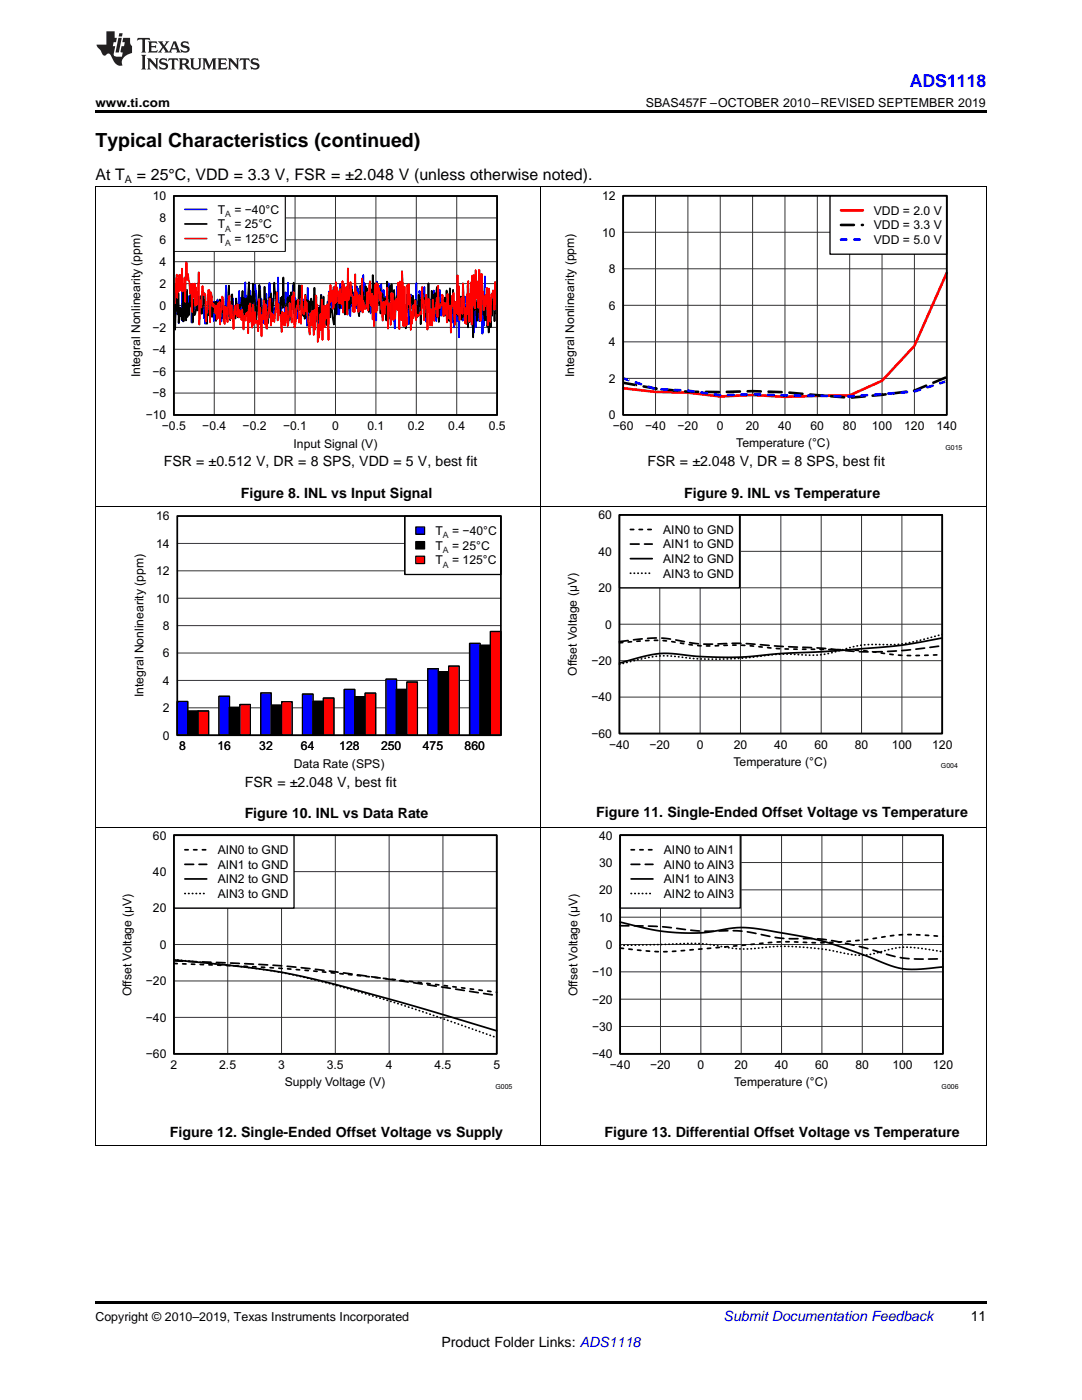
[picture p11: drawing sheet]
<svg xmlns="http://www.w3.org/2000/svg" width="216mm" height="279mm" viewBox="0 0 216 279" stroke-linecap="round" stroke-linejoin="round" font-family="sans-serif">
<path d="M19 259.7h177.8v.5h-177.8z" fill="#000"/>
<path d="M19.1 165.1v63.6M107.9 165.1v63.6M196.8 165.1v63.6M19 228.6h177.8" fill="none" stroke="#000" stroke-width=".2"/>
<path d="M34.7 166.7h64.4v43.6h-64.4z" fill="none" stroke="#000" stroke-width=".26"/>
<path d="M34.7 166.7h64.4v43.6h-64.4zM34.7 174h64.4M45.4 166.7v43.6M56.2 166.7v43.6M66.9 166.7v43.6M77.6 166.7v43.6M88.4 166.7v43.6M34.7 195.8h64.4M34.7 188.5h64.4M34.7 181.2h64.4M34.7 203h64.4" fill="none" stroke="#333" stroke-width=".2"/>
<path d="M34.7 192.3a462.2 462.2 0 0 1 52.6 4.2l11.8 1.5" fill="none" stroke="#000" stroke-width=".35" stroke-dasharray=".7 1.1"/>
<path d="M34.7 191.8a287.9 287.9 0 0 1 36.5 2.7l27.9 4.2" fill="none" stroke="#000" stroke-width=".35" stroke-dasharray="1.7 1.1"/>
<path d="M34.7 191.6l2.9 .3a156.1 156.1 0 0 1 29.3 4.6l15.4 4.2 16.8 5" fill="none" stroke="#000" stroke-width=".35"/>
<path d="M34.7 191.5l2.9 .3a150.8 150.8 0 0 1 29.3 4.8l4.3 1.2a427.1 427.1 0 0 1 27.9 9.3" fill="none" stroke="#000" stroke-width=".35" stroke-dasharray=".1 .7"/>
<path d="M34.7 166.7h24v14.5h-24z" fill="#fff"/>
<path d="M34.7 166.7h24v14.5h-24zM123.7 166.7h64.5v43.6h-64.5z" fill="none" stroke="#000" stroke-width=".26"/>
<path d="M36.9 169.6h4.4M123.7 189.2a51.6 51.6 0 0 0 16.1 .2l5.7-.5a90 90 0 0 1 15.3-.8 86.8 86.8 0 0 0 17.7-1.4 59.4 59.4 0 0 1 9.7 .2" fill="none" stroke="#000" stroke-width=".35" stroke-dasharray=".7 1.1"/>
<path d="M36.9 172.5h4.4M123.7 184.7a84.4 84.4 0 0 1 15.3 1.1l2.5 .1a34.1 34.1 0 0 1 12.8 1.1 55.8 55.8 0 0 0 8.9 .4 84.9 84.9 0 0 1 15.3 3.5 43.3 43.3 0 0 0 9.7 .5" fill="none" stroke="#000" stroke-width=".35" stroke-dasharray="1.7 1.1"/>
<path d="M34.7 166.7h64.4v43.6h-64.4zM36.9 175.4h4.4M123.7 184a46.3 46.3 0 0 0 16.9 2.1l1.7-.2a23.5 23.5 0 0 1 12 0 76.4 76.4 0 0 1 21.8 6.2 15.4 15.4 0 0 0 9.4 1.1l2.7-.2" fill="none" stroke="#000" stroke-width=".35"/>
<path d="M36.9 178.3h4.4M123.7 188.7l8.9-.2a42.5 42.5 0 0 1 13.7 .8 42.2 42.2 0 0 0 8.8-.4 60.7 60.7 0 0 1 14.5 1.6 13.5 13.5 0 0 0 7.3-.9 17.1 17.1 0 0 1 8.6-.1l2.7 .4" fill="none" stroke="#000" stroke-width=".35" stroke-dasharray=".1 .7"/>
<g fill="none" stroke="#333" stroke-width=".2">
<path d="M123.7 166.7h64.5v43.6h-64.5zM123.7 177.6h64.5M123.7 172.1h64.5M131.8 166.7v43.6M139.8 166.7v43.6M147.9 166.7v43.6M155.9 166.7v43.6M164 166.7v43.6M172.1 166.7v43.6M180.1 166.7v43.6M123.7 199.4h64.5M123.7 194h64.5"/>
<path d="M123.7 188.5h64.5M123.7 183h64.5M123.7 204.9h64.5"/>
</g>
<path d="M123.7 166.7h24v14.5h-24z" fill="#fff"/>
<path d="M123.7 166.7h24v14.5h-24z" fill="none" stroke="#000" stroke-width=".26"/>
<path d="M125.9 169.6h4.4" fill="none" stroke="#000" stroke-width=".35" stroke-dasharray=".7 1.1"/>
<path d="M125.9 172.5h4.4" fill="none" stroke="#000" stroke-width=".35" stroke-dasharray="1.7 1.1"/>
<path d="M123.7 166.7h64.5v43.6h-64.5zM125.9 175.4h4.4" fill="none" stroke="#000" stroke-width=".35"/>
<path d="M125.9 178.3h4.4" fill="none" stroke="#000" stroke-width=".35" stroke-dasharray=".1 .7"/>
<path d="M19.1 101.2v63.9M107.9 101.2v63.9M196.8 101.2v63.9M19 165h177.8" fill="none" stroke="#000" stroke-width=".2"/>
<path d="M35.4 140h2.1v6.7h-2.1z" fill="#00f"/>
<path d="M35.4 140h2.1v6.7h-2.1zM37.5 141.9h2v4.8h-2z" fill="none" stroke="#000" stroke-width=".26"/>
<path d="M37.5 141.9h2v4.8h-2z" fill="#000"/>
<path d="M39.5 141.9h2.1v4.8h-2.1z" fill="#f00"/>
<path d="M39.5 141.9h2.1v4.8h-2.1z" fill="none" stroke="#000" stroke-width=".26"/>
<path d="M43.7 139h2.1v7.7h-2.1z" fill="#00f"/>
<path d="M43.7 139h2.1v7.7h-2.1zM45.8 141.2h2.1v5.5h-2.1z" fill="none" stroke="#000" stroke-width=".26"/>
<path d="M45.8 141.2h2.1v5.5h-2.1z" fill="#000"/>
<path d="M47.9 140.6h2.1v6.1h-2.1z" fill="#f00"/>
<path d="M47.9 140.6h2.1v6.1h-2.1z" fill="none" stroke="#000" stroke-width=".26"/>
<path d="M52 138.3h2.1v8.4h-2.1z" fill="#00f"/>
<path d="M52 138.3h2.1v8.4h-2.1zM54.1 140.7h2.1v6h-2.1z" fill="none" stroke="#000" stroke-width=".26"/>
<path d="M54.1 140.7h2.1v6h-2.1z" fill="#000"/>
<path d="M56.2 140.1h2.1v6.6h-2.1z" fill="#f00"/>
<path d="M56.2 140.1h2.1v6.6h-2.1z" fill="none" stroke="#000" stroke-width=".26"/>
<path d="M60.4 138.5h2.1v8.2h-2.1z" fill="#00f"/>
<path d="M60.4 138.5h2.1v8.2h-2.1zM62.5 140h2v6.7h-2z" fill="none" stroke="#000" stroke-width=".26"/>
<path d="M62.5 140h2v6.7h-2z" fill="#000"/>
<path d="M64.5 139.3h2.1v7.4h-2.1z" fill="#f00"/>
<path d="M64.5 139.3h2.1v7.4h-2.1z" fill="none" stroke="#000" stroke-width=".26"/>
<path d="M68.7 137.6h2.1v9.1h-2.1z" fill="#00f"/>
<path d="M68.7 137.6h2.1v9.1h-2.1zM70.8 139h2.1v7.7h-2.1z" fill="none" stroke="#000" stroke-width=".26"/>
<path d="M70.8 139h2.1v7.7h-2.1z" fill="#000"/>
<path d="M72.9 138.3h2.1v8.4h-2.1z" fill="#f00"/>
<path d="M72.9 138.3h2.1v8.4h-2.1z" fill="none" stroke="#000" stroke-width=".26"/>
<path d="M77 135.5h2.1v11.2h-2.1z" fill="#00f"/>
<path d="M77 135.5h2.1v11.2h-2.1zM79.1 137.6h2.1v9.1h-2.1z" fill="none" stroke="#000" stroke-width=".26"/>
<path d="M79.1 137.6h2.1v9.1h-2.1z" fill="#000"/>
<path d="M81.2 136.1h2.1v10.6h-2.1z" fill="#f00"/>
<path d="M81.2 136.1h2.1v10.6h-2.1z" fill="none" stroke="#000" stroke-width=".26"/>
<path d="M85.4 133.4h2v13.3h-2z" fill="#00f"/>
<path d="M85.4 133.4h2v13.3h-2zM87.4 134h2.1v12.7h-2.1z" fill="none" stroke="#000" stroke-width=".26"/>
<path d="M87.4 134h2.1v12.7h-2.1z" fill="#000"/>
<path d="M89.5 133h2.1v13.7h-2.1z" fill="#f00"/>
<path d="M89.5 133h2.1v13.7h-2.1z" fill="none" stroke="#000" stroke-width=".26"/>
<path d="M93.7 128.4h2.1v18.3h-2.1z" fill="#00f"/>
<path d="M93.7 128.4h2.1v18.3h-2.1zM95.8 128.8h2.1v17.9h-2.1z" fill="none" stroke="#000" stroke-width=".26"/>
<path d="M95.8 128.8h2.1v17.9h-2.1z" fill="#000"/>
<path d="M97.9 126h2v20.7h-2z" fill="#f00"/>
<path d="M97.9 126h2v20.7h-2z" fill="none" stroke="#000" stroke-width=".26"/>
<path d="M35.4 119.4h64.5M35.4 113.9h64.5M35.4 108.5h64.5M35.4 103h64.5M35.4 135.8h64.5M35.4 130.3h64.5M35.4 124.9h64.5M35.4 146.7h64.5M35.4 141.3h64.5" fill="none" stroke="#333" stroke-width=".2"/>
<path d="M35.4 140h2.1v6.7h-2.1z" fill="#00f"/>
<path d="M35.4 140h2.1v6.7h-2.1zM37.5 141.9h2v4.8h-2z" fill="none" stroke="#000" stroke-width=".26"/>
<path d="M37.5 141.9h2v4.8h-2z" fill="#000"/>
<path d="M39.5 141.9h2.1v4.8h-2.1z" fill="#f00"/>
<path d="M39.5 141.9h2.1v4.8h-2.1z" fill="none" stroke="#000" stroke-width=".26"/>
<path d="M43.7 139h2.1v7.7h-2.1z" fill="#00f"/>
<path d="M43.7 139h2.1v7.7h-2.1zM45.8 141.2h2.1v5.5h-2.1z" fill="none" stroke="#000" stroke-width=".26"/>
<path d="M45.8 141.2h2.1v5.5h-2.1z" fill="#000"/>
<path d="M47.9 140.6h2.1v6.1h-2.1z" fill="#f00"/>
<path d="M47.9 140.6h2.1v6.1h-2.1z" fill="none" stroke="#000" stroke-width=".26"/>
<path d="M52 138.3h2.1v8.4h-2.1z" fill="#00f"/>
<path d="M52 138.3h2.1v8.4h-2.1zM54.1 140.7h2.1v6h-2.1z" fill="none" stroke="#000" stroke-width=".26"/>
<path d="M54.1 140.7h2.1v6h-2.1z" fill="#000"/>
<path d="M56.2 140.1h2.1v6.6h-2.1z" fill="#f00"/>
<path d="M56.2 140.1h2.1v6.6h-2.1z" fill="none" stroke="#000" stroke-width=".26"/>
<path d="M60.4 138.5h2.1v8.2h-2.1z" fill="#00f"/>
<path d="M60.4 138.5h2.1v8.2h-2.1zM62.5 140h2v6.7h-2z" fill="none" stroke="#000" stroke-width=".26"/>
<path d="M62.5 140h2v6.7h-2z" fill="#000"/>
<path d="M64.5 139.3h2.1v7.4h-2.1z" fill="#f00"/>
<path d="M64.5 139.3h2.1v7.4h-2.1z" fill="none" stroke="#000" stroke-width=".26"/>
<path d="M68.7 137.6h2.1v9.1h-2.1z" fill="#00f"/>
<path d="M68.7 137.6h2.1v9.1h-2.1zM70.8 139h2.1v7.7h-2.1z" fill="none" stroke="#000" stroke-width=".26"/>
<path d="M70.8 139h2.1v7.7h-2.1z" fill="#000"/>
<path d="M72.9 138.3h2.1v8.4h-2.1z" fill="#f00"/>
<path d="M72.9 138.3h2.1v8.4h-2.1z" fill="none" stroke="#000" stroke-width=".26"/>
<path d="M77 135.5h2.1v11.2h-2.1z" fill="#00f"/>
<path d="M77 135.5h2.1v11.2h-2.1zM79.1 137.6h2.1v9.1h-2.1z" fill="none" stroke="#000" stroke-width=".26"/>
<path d="M79.1 137.6h2.1v9.1h-2.1z" fill="#000"/>
<path d="M81.2 136.1h2.1v10.6h-2.1z" fill="#f00"/>
<path d="M81.2 136.1h2.1v10.6h-2.1z" fill="none" stroke="#000" stroke-width=".26"/>
<path d="M85.4 133.4h2v13.3h-2z" fill="#00f"/>
<path d="M85.4 133.4h2v13.3h-2zM87.4 134h2.1v12.7h-2.1z" fill="none" stroke="#000" stroke-width=".26"/>
<path d="M87.4 134h2.1v12.7h-2.1z" fill="#000"/>
<path d="M89.5 133h2.1v13.7h-2.1z" fill="#f00"/>
<path d="M89.5 133h2.1v13.7h-2.1z" fill="none" stroke="#000" stroke-width=".26"/>
<path d="M93.7 128.4h2.1v18.3h-2.1z" fill="#00f"/>
<path d="M93.7 128.4h2.1v18.3h-2.1zM95.8 128.8h2.1v17.9h-2.1z" fill="none" stroke="#000" stroke-width=".26"/>
<path d="M95.8 128.8h2.1v17.9h-2.1z" fill="#000"/>
<path d="M97.9 126h2v20.7h-2z" fill="#f00"/>
<path d="M97.9 126h2v20.7h-2z" fill="none" stroke="#000" stroke-width=".26"/>
<path d="M80.8 103h19.1v11.7h-19.1z" fill="#fff"/>
<path d="M80.8 103h19.1v11.7h-19.1z" fill="none" stroke="#000" stroke-width=".29"/>
<path d="M83 105.2h1.7v1.4h-1.7z" fill="#00f"/>
<path d="M83 105.2h1.7v1.4h-1.7zM83 108.1h1.7v1.4h-1.7z" fill="none" stroke="#000" stroke-width=".26"/>
<path d="M83 108.1h1.7v1.4h-1.7z" fill="#000"/>
<path d="M83 111h1.7v1.5h-1.7z" fill="#f00"/>
<path d="M83 111h1.7v1.5h-1.7zM123.6 102.8h64.4v43.6h-64.4z" fill="none" stroke="#000" stroke-width=".26"/>
<path d="M35.4 103h64.5v43.7h-64.5zM188 127.3a114.2 114.2 0 0 1-19.3 2.4l-4.8 .4a183.1 183.1 0 0 0-16.1 1 89.7 89.7 0 0 1-14.5-.7 30.5 30.5 0 0 0-9.2 1.8l-.5 .1" fill="none" stroke="#000" stroke-width=".35"/>
<g fill="none" stroke="#333" stroke-width=".2">
<path d="M123.6 102.8h64.4v43.6h-64.4zM123.6 117.3h64.4M123.6 110h64.4M131.7 102.8v43.6M139.7 102.8v43.6M147.8 102.8v43.6M155.8 102.8v43.6M163.9 102.8v43.6M171.9 102.8v43.6M180 102.8v43.6M123.6 139.1h64.4M123.6 131.9h64.4"/>
<path d="M123.6 124.6h64.4"/>
</g>
<path d="M123.6 128.3a38.1 38.1 0 0 1 13.7 .3 49.7 49.7 0 0 0 9.7 .1l.8 .1a108.7 108.7 0 0 0 13.6 .8 96.8 96.8 0 0 1 17.8 1.1l3.4 .1 5.4-.1" fill="none" stroke="#000" stroke-width=".35" stroke-dasharray=".7 1.1"/>
<path d="M123.6 128l1.8-.2a25.8 25.8 0 0 1 11.9 .4 44.2 44.2 0 0 0 9.7 .2l8.8 .6a182.9 182.9 0 0 1 16.1 1.1 90.9 90.9 0 0 0 16.1-1.2" fill="none" stroke="#000" stroke-width=".35" stroke-dasharray="1.7 1.1"/>
<path d="M123.6 132.6l1.8-.5a22.8 22.8 0 0 1 11.9-.8 76.7 76.7 0 0 0 17.7-.7h3.2a22.1 22.1 0 0 0 11.3-1.3 24.5 24.5 0 0 1 8-.6 41.9 41.9 0 0 0 10.5-2.1" fill="none" stroke="#000" stroke-width=".35" stroke-dasharray=".1 .7"/>
<path d="M123.6 102.8h24v14.5h-24z" fill="#fff"/>
<path d="M34.7 39.1h64.5v43.7h-64.5zM123.6 102.8h24v14.5h-24z" fill="none" stroke="#000" stroke-width=".26"/>
<path d="M125.8 105.7h4.3" fill="none" stroke="#000" stroke-width=".35" stroke-dasharray=".7 1.1"/>
<path d="M125.8 108.6h4.3" fill="none" stroke="#000" stroke-width=".35" stroke-dasharray="1.7 1.1"/>
<path d="M99.2 61.5l-.1 1.1-.2-.1-.1-2.3-.1 3.9-.4-5.7-.1 4.6-.2-1.4-.1 3.7-.3-5.8-.1 6.9-.1-4.8-.1 3.6-.2-4.7-.1 3.4-.1-2.7-.2 2.8-.1-1.2h-.1l-.3-5.9-.1 5-.3-.9-.1 2.5-.1-4.4-.2 3.1-.1-2-.1 3.8-.3-4-.1-.1-.1 1.9-.2-.2-.1 5.7-.2-7.1-.2 3.9-.1-3.9-.3 4.1-.1-.9-.1 1.9-.1-4.7-.2 3.8-.1-3h-.1l-.3 1.4-.1-1.9-.2 2.4-.1-2.2-.1 2.7-.1-4.6-.3 3.2-.1-2.2-.2 2.9-.2-2.7-.3 2.4-.1-2.1-.1 2.3-.3-5.2-.1 2.9-.3-.5-.1 2.5-.1-5.2-.2 6.6-.2-5.3-.2 4.4-.1-5.2-.1 4.8-.3-3.4-.2 3.4-.2-3-.1 .6h-.1l-.1 .3-.2-.2-.2 3.8-.4-7-.3 3.3-.1-2.1-.1 2.9-.3-2.6-.1 .5-.2-1.3-.1 4.4-.1 .2-.1-.1-.2-.9-.1-5.1-.1 5.4-.2-1.8-.1 .8-.1-.3-.3 2.6-.1-3.8-.1 2.1-.2-2.7-.2 .9-.2 5-.1-5-.1 1.4-.1-2.3-.3 4.4-.1-2.3-.2 .9-.1-2-.1 .2-.1 3-.3-4-.1 1.7-.2-1.3-.1 .2-.3 2.3-.2-4.7-.1 4.3-.2-.1-.1 1.1-.1 3-.5-7.2-.3 4.2-.1-2-.2 3.1-.2-7.1-.2 5.4-.1-2.8-.2 .1-.3 2-.3-3.3-.1 5.4-.4-6.6-.1 2-.1-1.7-.2 3.1-.1-1-.1 .5-.1-.2-.2-3.2-.1 7.8-.3-4.5-.2 1.3-.3-2.1-.1-.1-.3 4-.1-5-.1 3.1-.2-2.2-.1 .6-.1-.2-.1 2.7-.2-3.1-.1-.2-.1 2-.2-3.8-.1 3-.1-4.6-.2 5.4-.1-2.5-.1 .3-.1-.2-.2 .4-.1 4-.4-4.8-.1 4.1-.1-4.5-.2 3.7-.1-1.4-.1 1-.2-2.1-.1 2.6-.1-.2-.3-3.7-.2 6.1-.7-4.8-.1 2.9-.1 .1-.2-.7-.1 1.5-.3-4.3-.2 2.8-.1-1.3-.2 2.2-.1-4.8-.3 6.1-.2-4.7-.3 4.7-.2-3.5-.3 .6-.1-2.6-.4 4.3-.4-1.9-.1-1.6-.2 4.6-.2-2.5-.3 4.6-.4-3-.1 .4-.1-.6-.2 1.7-.2-4.5-.1 3.9-.2-1.6-.1 3.8-.4-3.4-.1 2.7-.1-5-.3 4h-.1l-.2-4.3-.2 5.4-.2-2.9-.1 2.3-.1-2.4-.3 .8-.1-1.1-.1 2.9-.2-6.5-.1 7.7-.1-4.8-.1 2.5-.3-3.2-.1 .3-.2 3-.1-2.7-.1 2-.2-2.3-.1 1.2-.1-1.2-.1 .7-.2-1.8-.1 4.8-.1-3.5-.2 2.9-.3-3.5-.2 2-.1-4.5-.1 4.9-.2-5-.1 4.9-.1-1.9-.1 1.9-.2-1.8-.1 3.9-.1-2.6-.2 1.3-.1-6.2-.1 5.4-.2-2.1-.1 1.2-.1-2.6-.1 4.8-.2-4.1-.1 1.9-.3-1.6-.2 3.6-.1-1.6h-.2l-.1-.8h-.1l-.2-5.1-.1 6.1-.1-2.3-.2 1.4-.1-1.2-.1 3.5-.1-1.4-.3 1.1-.3-3-.1 .9-.4-4.1a23.5 23.5 0 0 1-.5 6l-.1-3.8-.1 4.9-.2-4.2-.4 5.2-.4-4.9-.1 4.6-.1-7-.1 6.3-.2-1.5-.2 .2-.3-1-.2-4.3-.7 6.8-.4-5.6-.1 2.1-.1-3.6-.2 6.2-.1-3.6-.1 3.6-.2-3.7-.1 3.5-.1-6.3-.4 6.2-.1-3-.3 3.9-.1-3.7-.1-.2-.2 3.8-.1-5.2-.1 2-.3 1.1-.1-.4-.2 1.2-.1-.4-.1 1.7-.1-1.5-.2 .8-.1-3-.1 4-.2-1.5-.1 1.2-.2-.6-.2-4-.1 4.4-.1-2.5-.2 3.3-.2-6.9-.3 5.7-.1-1.2-.1-.2-.3 2.2-.1-2.3-.2 3-.2-2.9-.1 1-.2-2-.1 3-.1-3.5-.2 3.5-.1-2.8-.1 1.4-.1-.2-.2-1.5-.1 3.9-.1-3.9-.2 2.3-.1-2-.1-.1-.3 2.9-.1-4.3-.1 2.2-.3 .6-.1-.5-.2 1.6-.1-1.1-.1 2.8-.1-3.2-.2 2.1-.2-5-.6 4.1-.2-3.5-.1 2.6-.3-1.4-.1 1.7-.2-1.8-.5 2.7-.1-.2-.1-3-.2 4.7-.1-6.7-.1 3.4-.1-2.2-.2 .2-.2 3.8-.2-2.3-.1 2.7-.1-5.5-.2 6.1-.1-4.8-.1 3.7-.1-3.1-.2 4.4-.1-6.4-.1 6.2-.2-2.3-.1 1.5-.1-1.7-.1 .1-.2 3-.1-6-.1 4.2-.2-3.6-.1 2.8-.1-1.5-.2 5.4-.1-8-.1 7.3M123.6 102.8h64.4v43.6h-64.4zM125.8 111.5h4.3" fill="none" stroke="#000" stroke-width=".35"/>
<path d="M125.8 114.4h4.3" fill="none" stroke="#000" stroke-width=".35" stroke-dasharray=".1 .7"/>
<path d="M19.1 37.3v63.9M107.9 37.3v63.9M196.8 37.3v63.9M19 101.1h177.8" fill="none" stroke="#000" stroke-width=".2"/>
<g fill="none" stroke="#333" stroke-width=".2">
<path d="M34.7 39.1h64.5v43.7h-64.5zM42.8 39.1v43.7M50.8 39.1v43.7M58.9 39.1v43.7M66.9 39.1v43.7M75 39.1v43.7M83.1 39.1v43.7M91.1 39.1v43.7M34.7 56.6h64.5M34.7 52.2h64.5M34.7 47.9h64.5M34.7 43.5h64.5"/>
<path d="M34.7 78.4h64.5M34.7 74.1h64.5M34.7 69.7h64.5M34.7 65.3h64.5M34.7 61h64.5"/>
</g>
<path d="M96.8 55.2l-.2 8.6-.1 1.2-.1-2.7-.1 4.3-.2-5.1-.1 1.1-.1-.1-.1-2.3-.1 3.9-.4-5.7-.1 4.6-.2-1.4-.1 3.7-.2-5.8-.2 6.9-.1-4.8-.1 3.6-.1-4.7-.1 3.4-.2-2.7-.1 2.8-.1-1.2h-.1l-.3-5.9-.1 5-.3-.9-.1 2.5-.1-4.4-.1 3.1-.2-2-.1 3.8-.2-4-.1-.1-.2 1.9-.1-.2-.1 5.7-.3-7.1-.1 3.9-.1-3.9-.3 4.1-.1-.9-.1 1.9-.1-4.7-.1 3.8-.2-3h-.1l-.2 1.4-.2-1.9-.1 2.4-.1-2.2-.1 2.7-.2-4.6-.2 3.2-.1-2.2-.1 2.9-.3-2.7-.2 2.4-.2-2.1-.1 2.3-.2-5.2-.2 2.9-.2-.5-.1 2.5-.1-5.2-.2 6.6-.2-5.3-.1 4.4-.2-5.2-.1 4.8-.2-3.4-.3 3.4-.1-3-.1 .6h-.1l-.2 .3-.1-.2-.2 3.8-.4-7-.3 3.3-.1-2.1-.1 2.9-.3-2.6-.1 .5-.1-1.3-.1 4.4-.1 .2-.2-.1-.1-.9-.1-5.1-.1 5.4-.2-1.8-.1 .8-.1-.3-.3 2.6-.1-3.8-.1 2.1-.1-2.7-.3 .9-.1 5-.1-5-.1 1.4-.2-2.3-.2 4.4-.1-2.3-.2 .9-.1-2-.1 .2-.1 3-.3-4-.1 1.7-.1-1.3-.1 .2-.3 2.3-.2-4.7-.2 4.3-.1-.1-.2 4.1-.5-7.2-.3 4.2-.1-2-.1 3.1-.3-7.1-.1 5.4-.1-2.8-.3 .1-.2 2-.2-3.3-.2 5.4-.3-6.6-.2 2-.1-1.7-.1 3.1-.1-1-.2 .5-.1-.2-.1-3.2-.1 7.8-.3-4.5-.2 1.3-.3-2.1-.1-.1-.2 4-.2-5-.1 3.1-.1-2.2-.1 .6-.1-.2-.2 2.7-.1-3.1-.1-.2-.1 2-.2-3.8-.1 3-.1-4.6-.1 5.4-.2-2.5-.1 .3-.1-.2-.1 .4-.2 4-.3-4.8-.1 4.1-.2-4.5-.1 3.7-.1-1.4-.1 1-.2-2.1-.1 2.6-.1-.2-.3-3.7-.2 6.1-.6-4.8-.1 2.9-.2 .1-.1-.7-.1 1.5-.3-4.3-.2 2.8-.1-1.3-.1 2.2-.2-4.8-.2 6.1-.3-4.7-.2 4.7-.3-3.5-.2 .6-.1-2.6-.4 4.3-.5-3.5-.1 4.6-.3-2.5-.2 4.6-.4-3-.1 .4-.1-.6-.1 1.7-.3-4.5-.1 3.9-.1-1.6-.2 3.8-.3-3.4-.2 2.7-.1-5-.2 4h-.1l-.2-4.3-.2 5.4-.1-2.9-.2 2.3-.1-2.4-.2 .8-.2-1.1-.1 2.9-.1-6.5-.1 7.7-.1-4.8-.2 2.5-.2-3.2-.1 .3-.2 3-.1-2.7-.1 2-.1-2.3-.2 1.2-.1-1.2-.1 .7-.1-1.8-.1 4.8-.2-3.5-.1 2.9-.4-3.5-.1 2-.1-4.5-.1 4.9-.2-5-.1 4.9-.1-1.9-.1 1.9-.2-1.8-.1 3.9-.1-2.6-.1 1.3-.1-6.2-.2 5.4-.1-2.1-.1 1.2-.1-2.6-.2 4.8-.1-4.1-.1 1.9-.3-1.6-.2 3.6-.1-1.6h-.1l-.2-.8h-.1l-.1-5.1-.1 6.1-.2-2.3-.1 1.4-.1-1.2-.1 3.5-.2-1.4-.2 1.1-.1-.6-.1-2.4-.2 .9-.3-4.1-.4 5.8-.1 .2-.2-3.8-.1 4.9-.1-4.2-.4 5.2-.3-4.9-.2 4.6-.1-7-.1 6.3-.1-1.5-.3 .2-.2-1-.3-4.3-.6 6.8-.4-5.6-.1 2.1-.1-3.6-.1 6.2-.2-3.6-.1 3.6-.1-3.7-.1 3.5-.1-6.3-.4 6.2-.1-3-.3 3.9-.1-3.7-.1-.2-.2 3.8-.1-5.2-.2 2.7-.1 .4-.2-.4-.1 1.2-.1-.4-.1 1.7-.2-1.5-.1 .8-.1-3-.1 4-.2-1.5-.1 1.2-.2-.6-.2-4-.1 4.4-.1-2.5-.1 3.3-.3-6.9-.2 5.7-.3-1.4-.2 2.2-.1-2.3-.2 3-.2-2.9-.1 1-.1-2-.2 3-.1-3.5-.1 3.5-.1-2.8-.2 1.4-.2-1.7-.1 3.9-.2-3.9-.1 2.3-.1-2-.1-.1-.3 2.9-.1-4.3-.1 2.2-.3 .6-.1-.5-.1 1.6-.1-1.1-.2 2.8-.1-3.2-.1 2.1-.2-5-.5 4.1-.3-3.5-.1 2.6-.3-1.4-.1 1.7-.1-1.8-.5 2.7-.1-.2-.1-3-.2 4.7-.1-6.7-.1 3.4-.1-2.2-.2 .2-.2 3.8-.1-2.3-.2 2.7-.1-5.5-.1 6.1-.1-4.8-.1 3.7-.2-3.1-.1 4.4-.1-6.4-.1 6.2-.2-2.3-.1 1.5-.1-1.7-.1 .1-.2 3-.1-6-.1 4.2-.1-3.6-.1 2.8-.2-1.5-.1 5.4-.1-8-.1 5.5" fill="none" stroke="#00f" stroke-width=".35"/>
<path d="M34.7 59l.1 1.6 .2-3.8 .1 .3 .1-2.3 .2 4.7 .1-3.8 .1 2.5 .2-3.4 .1 2.9 .1-2.8 .2 3.1 .1-4.4 .1 4.6 .3-1 .1-1.8 .2 4.9 .1-7.9h.1l.2 3.5 .1-1.2 .4 3.9 .3-1.9 .1 5.6 .1-5.7 .2 2.7h.1l.2-2.7 .1 4.4 .1-3.6 .1 3.4 .2-2.5 .1-.1 .2-3.9 .1 10.5 .1-4.9 .3 1.5 .1-4.1 .1-.2 .2 1.5 .1 .3 .2-.3 .1 .3 .1 5.3 .2-2.2 .1 .3 .1-4.4h.3l.1 6.4 .2-6 .4 2.9 .1-.6 .4 1.9 .1-1.6 .2 2.8 .2-3.2 .2 3 .1-3.3 .1 4.6 .4-5.6 .3 .8 .1 4.4 .2 .3 .1-3.5 .1 .5 .2-.2 .1 2.8 .1-3.8 .3-1.5 .1 4.6 .2-.1 .1-2.6 .4 4.8 .3-4.7 .1 1.6 .1-.1 .2 .6 .1-2.4 .3 2.7 .1-1.5 .4 2 .1-2.1 .3 4 .1-2.3 .2-.5 .1 1 .1-1.5 .2 .5 .1-.7 .1 4.2 .2-5.5 .1 3.3 .1-3.8 .4 4.9 .2-4.6 .1 4 .3-2.5 .1 2.1 .1-.4h.2l.2 2.1 .2-6.4 .1 5 .1-3.3 .3 5.7 .1-4.3 .2 1 .1-3.8 .3 4.8 .1-4.1 .1 4.8 .2 .1 .5-6 .3 5.4 .1-2.5 .1 1.6 .2-1.3 .2 1.4 .6-5.9 .1 5.7 .1-3.4 .2 2.2 .2 .2 .3 3.3 .1-4.1 .3 2.7 .1-2.5 .2 2.5 .2-3.6 .3 3.8 .4-4.7 .1 2.6 .2-.7 .1 2.1 .1-5.3 .2 2 .1-2.8 .1 7.1 .3-1.1 .1-2.7 .4-1.8 .2 4.6 .1-1.5 .3 1.7 .1-7.7 .1 4.7 .2 .7 .1 .4 .1-.1 .2-3.7 .1 3.2 .1-1.8 .7 6.5 .1-4.3 .3 2.5 .1-3 .3 4.9 .1-5 .2 3.9 .1-6.9 .1 4 .2-2.1 .1 7.4 .1-3.4 .2 2.6 .2-4.7 .2 3.2 .1-6.1 .1 8 .2-6.7 .2 4.2 .2-4.3 .1 2.6 .3-2.9 .2 7.1 .2-9.5 .1 2.1 .1-3.6 .2 3.4 .2-2.2 .2 3.6 .1-.4 .1-4 .2 3.3 .1-4.2 .1 4 .2-2.9 .1 1.2 .1-.3 .2 2.2 .1-2.8 .1 2.8 .2-1.8 .1 2 .1-4.6 .2 6.3 .1-5.6 .3 3.1 .2-2.7 .2 5.6 .1-9.2 .1 6.3 .2-1.3 .1 .4 .1-2.7 .2 2.1 .2 .8 .2 3 .1-3 .1 3.1 .2-7.6 .1 6.2 .1-2.6 .4 3.9 .2-3.4 .1 2.9 .1-2.2 .2 2.4 .1-6.3 .1 6.8 .2-2.4 .3 1.6 .1 .1 .1-.3 .3-3.1 .1 3.6 .4-5.8 .2 4.5 .1 .5 .1-2.5 .1 5.1 .2-4.6 .1 6 .3-8.3 .1 5.5 .2-5.8 .1 5.5 .1-5.2 .2 1.5 .1-.7 .1 2.4 .2-1.7 .1 3.3 .3 2.4 .1-3.8 .1 2.3 .2 .2 .1-2.5 .1-.1 .2 .7 .1-3.4 .1 8.2 .2-5 .1-.1 .1 .1 .2 4.2 .1-6.3 .1 1.7 .2-1.7 .1 5.4 .1-3.8 .2 3.5 .1-3.7 .3-.3 .1 2.3 .1-5.5 .3 9.3 .1-9.5 .3 7.7 .1-9.8 .3 11 .1-7.7 .2-.2 .1 7.9 .1-2.7 .2 2.5 .1-8 .1 3.7 .2-3.9 .1 4.2 .1-2 .2 6.9 .1-3.6 .1 2.4 .2-3.6 .1 2.5 .1-2.7h.2l.1-.8 .1 3.9 .2-1.1 .1 .3h.1l.2-.3 .1 .1 .3-.6 .1 .4 .1-5.4 .2 3.2 .1-.6 .1 4 .4-5.1 .2 1 .1 6 .3-6.1 .1 .2 .1 5 .2-3.2 .2 3.3 .2-5.2 .2 4.3 .2-2.5h.1l.1-.4 .2-1.7 .1 3.8 .1-6.3 .2 4.4 .1-.3 .1 .3 .2-.6 .1 .2 .1-2.2 .2 .2 .1 4.1 .1-2.7 .2 2.2 .2-2.1 .2 3.9 .1-5.8 .4 5 .1-2.6 .2 5.4 .2-7.4 .2 2.1 .1-2.7 .3 6.5 .1-4.7 .3 2.3 .1-7.6 .1 7.9 .2-5.7 .1 6.8 .1-1.7 .2 .2 .1-3 .1 3.3 .2-6.2 .4 8 .1-3 .1 3.2 .2-6 .1 4 .1-6.6 .2 8.1 .1-5.6 .1 2.8 .2-5.1 .1 8.5 .1-9.8 .2 6.1 .1-6.2 .3 6.6 .1-7.6 .1 5.7 .2-3.5 .2 5.3 .2-7.5h.1l.1 10.2 .2-.3 .1-9.2 .1 5 .2-1.4 .1 3.7 .1-2.8 .2 2 .1-2.3 .1 1.9 .2-3.3 .1 7.5 .3-7.3 .2 6.6 .3-5.5 .1 .6 .2-1.4 .2 3.9 .2-5.5 .1 4.4 .1-3.7 .2 8.8v-1.9" fill="none" stroke="#f00" stroke-width=".35"/>
<path d="M34.7 39.1h22.2v11.1h-22.2z" fill="#fff"/>
<path d="M34.7 39.1h22.2v11.1h-22.2z" fill="none" stroke="#000" stroke-width=".2"/>
<path d="M36.9 41.8h4.4" fill="none" stroke="#00f" stroke-width=".35"/>
<path d="M34.7 39.1h64.5v43.7h-64.5zM36.9 44.7h4.4" fill="none" stroke="#000" stroke-width=".35"/>
<path d="M36.9 47.6h4.4" fill="none" stroke="#f00" stroke-width=".35"/>
<path d="M124.3 39.1h64.6v43.7h-64.6z" fill="none" stroke="#000" stroke-width=".26"/>
<g fill="none" stroke="#333" stroke-width=".2">
<path d="M124.3 39.1v43.7h64.6M130.8 39.1v43.7M137.3 39.1v43.7M143.7 39.1v43.7M150.2 39.1v43.7M156.6 39.1v43.7M163.1 39.1v43.7M169.5 39.1v43.7M176 39.1v43.7M182.5 39.1v43.7M124.3 53.6h64.6M124.3 46.4h64.6"/>
<path d="M124.3 75.5h64.6M124.3 68.2h64.6M124.3 60.9h64.6"/>
</g>
<path d="M188.9 54.5l-6.4 14.5-6.5 7-6.5 2.9-12.9 .3-6.4-.4-6.5 .3-6.4-.7-6.5-.2-6.5-.7" fill="none" stroke="#f00" stroke-width=".52"/>
<path d="M124.3 76.1v.6l2.5 .4 .1-.5-2.5-.5-.1 .3zM126.9 76.6l.2 .3-.3 .2zM128.3 76.9h.2l-.1 .5-.2-.2zM128.5 76.9l2.3 .4v.5l-2.4-.4zM130.8 77.3l.3 .3-.3 .2zM130.8 77.3h.2v.5h-.2zM131 77.3l.2 .3-.2 .2zM132.4 77.5h.2l-.1 .5-.2-.2zM132.6 77.5l2.6 .2-.1 .5-2.6-.2zM135.2 77.7l.2 .3-.3 .2zM136.5 77.9h.2v.5l-.2-.2zM136.7 77.9h.6v.5h-.6zM137.3 77.9l.2 .3-.3 .2zM137.3 77.9h2v.6l-2-.1zM139.3 77.9l.3 .3-.3 .3zM140.7 78h.2v.5l-.3-.2zM140.9 78h2.6v.5h-2.6zM143.5 78l.2 .2-.2 .3zM144.9 78l.1-.1v.6l-.2-.2zM145 77.9h2.6v.5l-2.6 .1zM147.6 77.9l.3 .2-.3 .3zM149 77.9l.2-.1v.6l-.2-.2zM149.2 77.8h1v.5l-1 .1zM150.2 77.8l.2 .3-.2 .2zM150.2 77.8l1.6 .1v.5l-1.6-.1zM151.8 77.9l.2 .2-.2 .3zM153.2 78l.2-.1v.5l-.3-.1zM153.4 77.9l2.6 .1-.1 .5-2.5-.1zM156 78l.2 .3-.3 .2zM157.3 78.2l.3-.1-.1 .5-.2-.1zM157.6 78.1l2.5 .2v.6l-2.6-.3zM160.1 78.3l.3 .3-.3 .3zM161.5 78.6l.2-.1v.5l-.3-.2zM161.7 78.5l1.4 .1v.5l-1.4-.1zM163.1 78.6l.2 .3-.2 .2zM163.1 78.6l1.2 .1-.1 .5-1.1-.1zM164.3 78.7l.2 .3-.3 .2zM165.6 78.9l.3-.1-.1 .5-.2-.1zM165.9 78.8l2.5 .2v.5l-2.6-.2zM168.4 79l.3 .3-.3 .2zM169.8 79.2l.2-.1v.5l-.2-.2zM170 79.1l2.5-.3 .1 .6-2.6 .2zM172.5 78.8l.3 .3-.2 .3zM174 78.8l.1-.1 .1 .5-.3-.1zM174.1 78.7l1.9-.2v.6l-1.8 .1zM176 78.5l.3 .3-.3 .3zM176 78.5l.7-.1v.6l-.7 .1zM176.7 78.4l.3 .3-.3 .3zM178.1 78.3l.1-.1 .1 .6-.3-.2zM178.2 78.2l2.6-.3 .1 .5-2.6 .4zM180.8 77.9l.3 .2-.2 .3zM182.2 77.8l.2-.1v.5l-.2-.1zM182.4 77.7l.2 .5h-.2zM182.4 77.7l.3 .2-.2 .3zM182.4 77.7l2.3-1 .2 .5-2.3 1zM184.7 76.7l.3 .2-.1 .3zM186.1 76.2l.1-.1 .2 .5-.4-.1zM186.2 76.1l2.3-1 .2 .5-2.3 1zM188.5 75.1l.4 .2-.2 .3z" fill="#000"/>
<path d="M124.3 75.3v.5l1 .3 .2-.5-1.1-.3-.1 .2zM188.6 75.9l.1 .5 .2-.3zM125.5 75.6l.1 .3-.3 .2zM126.7 76.2l.3-.1-.2 .5-.2-.2zM127 76.1l1 .3-.2 .5-1-.3zM128 76.4l.2 .4-.4 .1zM129.2 77l.3-.1-.2 .5-.1-.2zM129.5 76.9l1 .4-.1 .5-1.1-.4zM130.5 77.3l.2 .3-.3 .2zM131.8 77.5l.2-.1v.5l-.2-.1zM132 77.4l1.1 .1v.5l-1.1-.1zM133.1 77.5l.2 .3-.2 .2zM134.5 77.6h.2v.5l-.3-.2zM134.7 77.6h1.1l-.1 .5h-1zM135.8 77.6l.2 .3-.3 .2zM137.1 77.8l.3-.1-.1 .5-.2-.2zM137.4 77.7l1 .2v.5l-1.1-.2zM138.4 77.9l.3 .3-.3 .2zM139.8 78.2l.2-.1-.1 .5-.2-.2zM140 78.1l1.1 .1-.1 .5-1.1-.1zM141.1 78.2l.2 .3-.3 .2zM142.4 78.5h.2v.5l-.2-.2zM142.6 78.5l1.1 .1-.1 .5-1-.1zM143.7 78.6l.2 .3-.3 .2zM145.1 78.6h.2v.5l-.3-.2zM145.3 78.6l1-.1 .1 .6h-1.1zM146.3 78.5l.3 .3-.2 .3zM147.8 78.6l.1-.1v.5l-.2-.1zM147.9 78.5h1.1v.5h-1.1zM149 78.5l.3 .2-.3 .3zM150.4 78.5l.2-.1v.6l-.2-.2zM150.6 78.4l1.1 .1v.5h-1.1zM151.7 78.5l.2 .2-.2 .3zM153.1 78.6l.2-.1v.6l-.3-.2zM153.3 78.5l1.1 .1-.1 .5h-1zM154.4 78.6l.2 .2-.3 .3zM155.7 78.7l.2-.1v.5l-.2-.1zM155.9 78.6h.7v.6l-.7-.1zM156.6 78.6l.3 .3-.3 .3zM156.6 78.6h.4v.6h-.4zM157 78.6l.3 .3-.3 .3zM158.4 78.7h.2v.5l-.3-.2zM158.6 78.7h1.1v.5h-1.1zM159.7 78.7l.2 .2-.2 .3zM161.1 78.8l.2-.1v.5l-.3-.1zM161.3 78.7h1v.5h-1zM162.3 78.7l.3 .3-.3 .2zM163.7 78.8l.2-.1v.6l-.2-.2zM163.9 78.7l1.1 .1v.5h-1.1zM165 78.8l.3 .2-.3 .3zM166.4 78.9l.2-.1v.5l-.3-.1zM166.6 78.8h1.1v.5h-1.1zM167.7 78.8l.2 .3-.2 .2zM169.1 78.9h.2v.5l-.3-.2zM169.3 78.9h.2l.1 .5h-.3zM169.5 78.9l.3 .2-.3 .3zM169.5 78.9l.8-.1 .1 .5-.8 .1zM170.3 78.8l.3 .2-.2 .3zM171.7 78.8l.2-.1v.5l-.2-.1zM171.9 78.7l1.1-.1v.5l-1.1 .1zM173 78.6l.3 .2-.3 .3zM174.4 78.6l.2-.1v.5l-.3-.1zM174.6 78.5l1-.1 .1 .5-1.1 .1zM175.6 78.4l.3 .3-.2 .2zM177 78.4l.2-.1 .1 .5-.3-.1zM177.2 78.3l1.1-.1v.5l-1 .1zM178.3 78.2l.3 .2-.3 .3zM179.7 78.2l.2-.1v.5l-.2-.2zM179.9 78.1l1.1-.1v.5l-1.1 .1zM181 78l.2 .2-.2 .3zM182.4 77.9h.1l.1 .5-.3-.2zM182.5 77.9l1-.4 .2 .5-1.1 .4zM183.5 77.5l.3 .2-.1 .3zM184.9 77.1l.1-.1 .2 .5-.3-.1zM185 77l1-.3 .2 .5-1 .3zM186 76.7l.4 .2-.2 .3zM187.4 76.3l.1-.1 .2 .5-.3-.1zM187.5 76.2l1.1-.3 .1 .5-1 .3z" fill="#00f"/>
<path d="M165.6 39.1h23.3v11.6h-23.3z" fill="#fff"/>
<path d="M165.6 39.1h23.3v11.6h-23.3z" fill="none" stroke="#000" stroke-width=".26"/>
<path d="M167.8 42h4.4" fill="none" stroke="#f00" stroke-width=".52"/>
<path d="M167.8 44.9h4.4" fill="none" stroke="#000" stroke-width=".52" stroke-dasharray="2.6 1.6"/>
<path d="M167.8 47.8h4.4" fill="none" stroke="#00f" stroke-width=".52" stroke-dasharray="1.1 1.6"/>
<path d="M124.3 39.1h64.6v43.7h-64.6z" fill="none" stroke="#000" stroke-width=".35"/>
<path d="M19 37.2h177.8" fill="none" stroke="#000" stroke-width=".2"/>
<path d="M19 22h177.8v.5h-177.8z" fill="#000"/>
<g fill="#231f20">
<path d="M27.5 7.6l-.1 .5 .4-.2h.6v.1v2.1l-.2 .4h1l-.3-.4v-2.1l.1-.1h.5l.5 .2-.2-.5zM29.5 8.3l.2 .3v1.5l-.2 .4h1.8l.2-.6a1.04 1.04 0 0 1-1.3 .2v-.7h.6l.3 .2v-.6l-.3 .2h-.6v-.6l.8-.1 .4 .3-.2-.5zM31.5 8.3l.9 1.1-.9 1.1h.8l-.2-.2 .5-.7 .4 .7-.2 .2h1.5l-.1-.2 .1-.4h.9l.1 .4-.2 .2h1l-.3-.3-.7-1.9h-.5l-.9 2-.8-1 .9-1h-.8l.1 .3-.3 .5-.4-.6 .2-.2zM34.7 8.6l.4 1h-.7zM36.3 8.4a.63 .63 0 0 0-.2 .7 .63 .63 0 0 0 .6 .4l.6 .2 .1 .2a.75 .75 0 0 1-.7 .4 .75 .75 0 0 1-.6-.5l.1 .7 .1-.1a1.11 1.11 0 0 0 1.5-.6 1.13 1.13 0 0 0-1.2-.8l-.1-.4a1.04 1.04 0 0 1 1.2 .2l-.2-.5-.1 .1-.5-.2zM28.2 10.9l.2 .4v2.2l-.2 .4h1l-.3-.4v-2.2l.3-.4zM29.3 11.6l.3 .4v1.5l-.3 .4h.8l-.2-.4v-1.3l1.5 1.7v-1.9l.2-.4h-.7l.2 .4v.9l-1.1-1.3zM32 11.8a.62 .62 0 0 0-.2 .7 .62 .62 0 0 0 .6 .4l.6 .1 .1 .3a.76 .76 0 0 1-.7 .3 .76 .76 0 0 1-.6-.4l.1 .7 .1-.1a1.11 1.11 0 0 0 1.5-.6 1.13 1.13 0 0 0-1.2-.8l-.1-.4a1.04 1.04 0 0 1 1.2 .2l-.2-.6-.1 .1-.5-.1zM33.7 11.6l-.2 .6a.61 .61 0 0 1 .8-.3v1.6l-.2 .4h.9l-.2-.4v-1.6a.63 .63 0 0 1 .8 .3l-.2-.6zM35.6 11.6l.3 .4v1.5l-.3 .4h1l-.2-.2v-.8l.5 .2a.76 .76 0 0 0 1.2 .7l-1-1a.58 .58 0 0 0 .6-.5 .58 .58 0 0 0-.5-.6zM36.4 11.9h.1a.45 .45 0 0 1 .5 .1 .45 .45 0 0 1 .1 .5l-.7 .2zM37.9 11.6l.2 .2a2.17 2.17 0 0 0 .3 1.9 .99 .99 0 0 0 1.6-.6v-1.1l.2-.4h-.7l.2 .2a1.92 1.92 0 0 1-.2 1.8 .6 .6 0 0 1-.9-.5v-1.1l.2-.4zM40.4 11.6l.2 .4v1.5l-.2 .4h.7l-.2-.4v-1.4l.8 1.8 .8-1.8v1.4l-.2 .4h.9l-.2-.4v-1.5l.2-.4h-.8l-.6 1.5-.6-1.5zM43.4 11.6l.2 .4v1.5l-.2 .4h1.8l.2-.6a1.04 1.04 0 0 1-1.3 .1v-.6h.5l.4 .2v-.6l-.4 .2h-.5v-.7h.8l.3 .3-.1-.6zM45.5 11.6l.2 .4v1.5l-.2 .4h.7l-.2-.4v-1.3l1.5 1.7v-1.9l.2-.4h-.7l.2 .4v.9l-1.1-1.3zM47.9 11.6l-.1 .6a.61 .61 0 0 1 .8-.3v1.6l-.3 .4h1l-.3-.4 .1-1.6a.63 .63 0 0 1 .7 .3l-.1-.6zM50.2 11.8a.62 .62 0 0 0-.2 .7 .62 .62 0 0 0 .6 .4l.6 .1 .2 .3a.76 .76 0 0 1-.8 .3 .76 .76 0 0 1-.6-.4l.1 .7 .2-.1a1.11 1.11 0 0 0 1.5-.6 1.13 1.13 0 0 0-1.3-.8l-.1-.4a1.04 1.04 0 0 1 1.2 .2l-.1-.6-.2 .1-.5-.1z"/>
<path d="M21.2 6.3v2.6h-1.9l.1 .4 .7 .9a.91 .91 0 0 0 1 .8 .56 .56 0 0 1 .5-.3 .56 .56 0 0 1 .5 .3l.4 .8a1.53 1.53 0 0 0 1.9 1.2 1.54 1.54 0 0 1 1-2.1l.9-.3v-1.4a1.52 1.52 0 0 1-.3-1.6h-1.4l-.2 .8h.5l-.2 .8h-.4l-.2 1v.2l.4 .1-.2 .8a1.93 1.93 0 0 1-1.6-.3l.3-1.8h-.5l.2-.8h.4l.2-.8h-.4v-1.3zM23.6 7.6l-.6 2.9h.7l.6-2.9zM23.8 6.6l-.1 .7h.6l.2-.7z"/>
</g>
<text font-size="3.9" x="19" y="29.3">Typical Characteristics (continued)</text>
<text font-size="3.5" fill="#00f" x="181.5" y="17.3">ADS1118</text>
<g font-size="3.2">
<text x="19" y="36">At T</text>
<text x="27.3" y="36">= 25°C, VDD = 3.3 V, FSR = ±2.048 V (unless otherwise noted).</text>
</g>
<g font-size="2.8">
<text x="32.7" y="93.1">FSR = ±0.512 V, DR = 8 SPS, VDD = 5 V, best fit</text>
<text x="129.2" y="93.1">FSR = ±2.048 V, DR = 8 SPS, best fit</text>
<text x="48" y="99.4">Figure 8. INL vs Input Signal</text>
<text x="136.5" y="99.4">Figure 9. INL vs Temperature</text>
<text x="48.9" y="157">FSR = ±2.048 V, best fit</text>
<text x="48.8" y="163.3">Figure 10. INL vs Data Rate</text>
<text x="119" y="163">Figure 11. Single-Ended Offset Voltage vs Temperature</text>
<text x="33.9" y="226.9">Figure 12. Single-Ended Offset Voltage vs Supply</text>
<text x="120.6" y="226.9">Figure 13. Differential Offset Voltage vs Temperature</text>
<text x="193.7" y="263.6">11</text>
<text x="88.1" y="268.9">Product Folder Links: ADS1118</text>
</g>
<text font-size="2.8" fill="#0000c8" x="144.4" y="263.6">Submit Documentation Feedback</text>
<g font-size="2.5">
<text x="19" y="21.4">www.ti.com</text>
<text x="128.9" y="21.4">SBAS457F –OCTOBER 2010–REVISED SEPTEMBER 2019</text>
<text x="19" y="263.6">Copyright © 2010–2019, Texas Instruments Incorporated</text>
</g>
<g font-size="2.4">
<text x="30.5" y="40">10</text>
<text x="120.1" y="39.9">12</text>
<text x="31.8" y="44.4">8</text>
<text x="43.4" y="42.7">T</text>
<text x="43.4" y="45.6">T</text>
<text x="46.8" y="42.7">= −40°C</text>
<text x="46.8" y="45.6">= 25°C</text>
<text x="120.1" y="47.2">10</text>
<text x="174.4" y="42.9">VDD = 2.0 V</text>
<text x="174.4" y="45.8">VDD = 3.3 V</text>
<text x="31.8" y="53.1">4</text>
<text x="31.8" y="48.7">6</text>
<text x="43.4" y="48.5">T</text>
<text x="46.8" y="48.5">= 125°C</text>
<text x="174.4" y="48.7">VDD = 5.0 V</text>
<text x="31.8" y="57.5">2</text>
<text x="121.5" y="54.5">8</text>
<text x="31.8" y="61.8">0</text>
<text x="121.5" y="61.8">6</text>
<text x="30.4" y="70.6">−4</text>
<text x="30.4" y="66.2">−2</text>
<text x="121.5" y="69.1">4</text>
<text x="27.9" y="75.3" transform="rotate(-90 27.9 75.3)">Integral Nonlinearity (ppm)</text>
<text x="30.4" y="74.9">−6</text>
<text x="114.6" y="75.2" transform="rotate(-90 114.6 75.2)">Integral Nonlinearity (ppm)</text>
<text x="121.5" y="76.4">2</text>
<text x="29.1" y="83.7">−10</text>
<text x="30.4" y="79.3">−8</text>
<text x="121.5" y="83.7">0</text>
<text x="32.3" y="85.8">−0.5</text>
<text x="40.4" y="85.8">−0.4</text>
<text x="48.4" y="85.8">−0.2</text>
<text x="56.5" y="85.8">−0.1</text>
<text x="58.6" y="89.3">Input Signal (V)</text>
<text x="66.3" y="85.8">0</text>
<text x="73.3" y="85.8">0.1</text>
<text x="81.4" y="85.8">0.2</text>
<text x="89.5" y="85.8">0.4</text>
<text x="97.5" y="85.8">0.5</text>
<text x="122.3" y="85.8">−60</text>
<text x="128.7" y="85.8">−40</text>
<text x="135.2" y="85.8">−20</text>
<text x="143" y="85.8">0</text>
<text x="146.9" y="89.3">Temperature (°C)</text>
<text x="148.8" y="85.8">20</text>
<text x="155.3" y="85.8">40</text>
<text x="161.7" y="85.8">60</text>
<text x="168.2" y="85.8">80</text>
<text x="174" y="85.8">100</text>
<text x="180.4" y="85.8">120</text>
<text x="186.9" y="85.8">140</text>
<text x="31.2" y="103.9">16</text>
<text x="86.9" y="106.8">T</text>
<text x="90.2" y="106.8">= −40°C</text>
<text x="119.4" y="103.6">60</text>
<text x="132.3" y="106.5">AIN0 to GND</text>
<text x="31.2" y="109.3">14</text>
<text x="86.9" y="112.6">T</text>
<text x="86.9" y="109.7">T</text>
<text x="90.2" y="112.6">= 125°C</text>
<text x="90.2" y="109.7">= 25°C</text>
<text x="119.4" y="110.9">40</text>
<text x="132.3" y="109.5">AIN1 to GND</text>
<text x="132.3" y="112.4">AIN2 to GND</text>
<text x="31.2" y="114.8">12</text>
<text x="119.4" y="118.2">20</text>
<text x="132.3" y="115.3">AIN3 to GND</text>
<text x="31.2" y="120.3">10</text>
<text x="32.5" y="125.7">8</text>
<text x="120.8" y="125.4">0</text>
<text x="32.5" y="131.2">6</text>
<text x="32.5" y="136.7">4</text>
<text x="115.1" y="134.9" transform="rotate(-90 115.1 134.9)">Offset Voltage (µV)</text>
<text x="118" y="132.7">−20</text>
<text x="28.6" y="139.2" transform="rotate(-90 28.6 139.2)">Integral Nonlinearity (ppm)</text>
<text x="32.5" y="142.1">2</text>
<text x="118" y="140">−40</text>
<text x="32.5" y="147.6">0</text>
<text x="35.7" y="149.7">8</text>
<text x="43.4" y="149.7">16</text>
<text x="51.7" y="149.7">32</text>
<text x="60" y="149.7">64</text>
<text x="67.7" y="149.7">128</text>
<text x="76" y="149.7">250</text>
<text x="84.4" y="149.7">475</text>
<text x="92.7" y="149.7">860</text>
<text x="118" y="147.3">−60</text>
<text x="121.5" y="149.4">−40</text>
<text x="129.6" y="149.4">−20</text>
<text x="139" y="149.4">0</text>
<text x="146.4" y="149.4">20</text>
<text x="154.4" y="149.4">40</text>
<text x="162.5" y="149.4">60</text>
<text x="170.6" y="149.4">80</text>
<text x="177.9" y="149.4">100</text>
<text x="186" y="149.4">120</text>
<text x="58.6" y="153.2">Data Rate (SPS)</text>
<text x="146.4" y="152.9">Temperature (°C)</text>
<text x="30.5" y="167.6">60</text>
<text x="119.6" y="167.6">40</text>
<text x="43.4" y="170.5">AIN0 to GND</text>
<text x="43.4" y="173.4">AIN1 to GND</text>
<text x="119.6" y="173">30</text>
<text x="132.5" y="170.5">AIN0 to AIN1</text>
<text x="132.5" y="173.4">AIN0 to AIN3</text>
<text x="30.5" y="174.8">40</text>
<text x="43.4" y="176.3">AIN2 to GND</text>
<text x="43.4" y="179.2">AIN3 to GND</text>
<text x="119.6" y="178.5">20</text>
<text x="132.5" y="176.3">AIN1 to AIN3</text>
<text x="132.5" y="179.2">AIN2 to AIN3</text>
<text x="30.5" y="182.1">20</text>
<text x="119.6" y="183.9">10</text>
<text x="31.9" y="189.4">0</text>
<text x="120.9" y="189.4">0</text>
<text x="29.1" y="196.6">−20</text>
<text x="118.1" y="194.8">−10</text>
<text x="26.2" y="198.8" transform="rotate(-90 26.2 198.8)">Offset Voltage (µV)</text>
<text x="29.1" y="203.9">−40</text>
<text x="115.3" y="198.8" transform="rotate(-90 115.3 198.8)">Offset Voltage (µV)</text>
<text x="118.1" y="200.3">−20</text>
<text x="118.1" y="205.7">−30</text>
<text x="29.1" y="211.2">−60</text>
<text x="34" y="213.3">2</text>
<text x="43.7" y="213.3">2.5</text>
<text x="55.5" y="213.3">3</text>
<text x="65.2" y="213.3">3.5</text>
<text x="77" y="213.3">4</text>
<text x="86.7" y="213.3">4.5</text>
<text x="98.4" y="213.3">5</text>
<text x="118.1" y="211.2">−40</text>
<text x="121.7" y="213.3">−40</text>
<text x="129.7" y="213.3">−20</text>
<text x="139.2" y="213.3">0</text>
<text x="146.6" y="213.3">20</text>
<text x="154.6" y="213.3">40</text>
<text x="162.6" y="213.3">60</text>
<text x="170.7" y="213.3">80</text>
<text x="178.1" y="213.3">100</text>
<text x="186.1" y="213.3">120</text>
<text x="56.8" y="216.8">Supply Voltage (V)</text>
<text x="146.5" y="216.8">Temperature (°C)</text>
</g>
<text font-size="2.1" x="24.9" y="36.6">A</text>
<g font-size="1.7" fill="#231f20">
<text x="44.9" y="43.3">A</text>
<text x="44.9" y="46.3">A</text>
<text x="44.9" y="49.2">A</text>
<text x="88.4" y="107.5">A</text>
<text x="88.4" y="110.4">A</text>
<text x="88.4" y="113.3">A</text>
</g>
<g font-size="1.4">
<text x="188.6" y="89.7">G015</text>
<text x="187.8" y="153.3">G004</text>
<text x="98.9" y="217.2">G005</text>
<text x="187.9" y="217.2">G006</text>
</g>
</svg>
